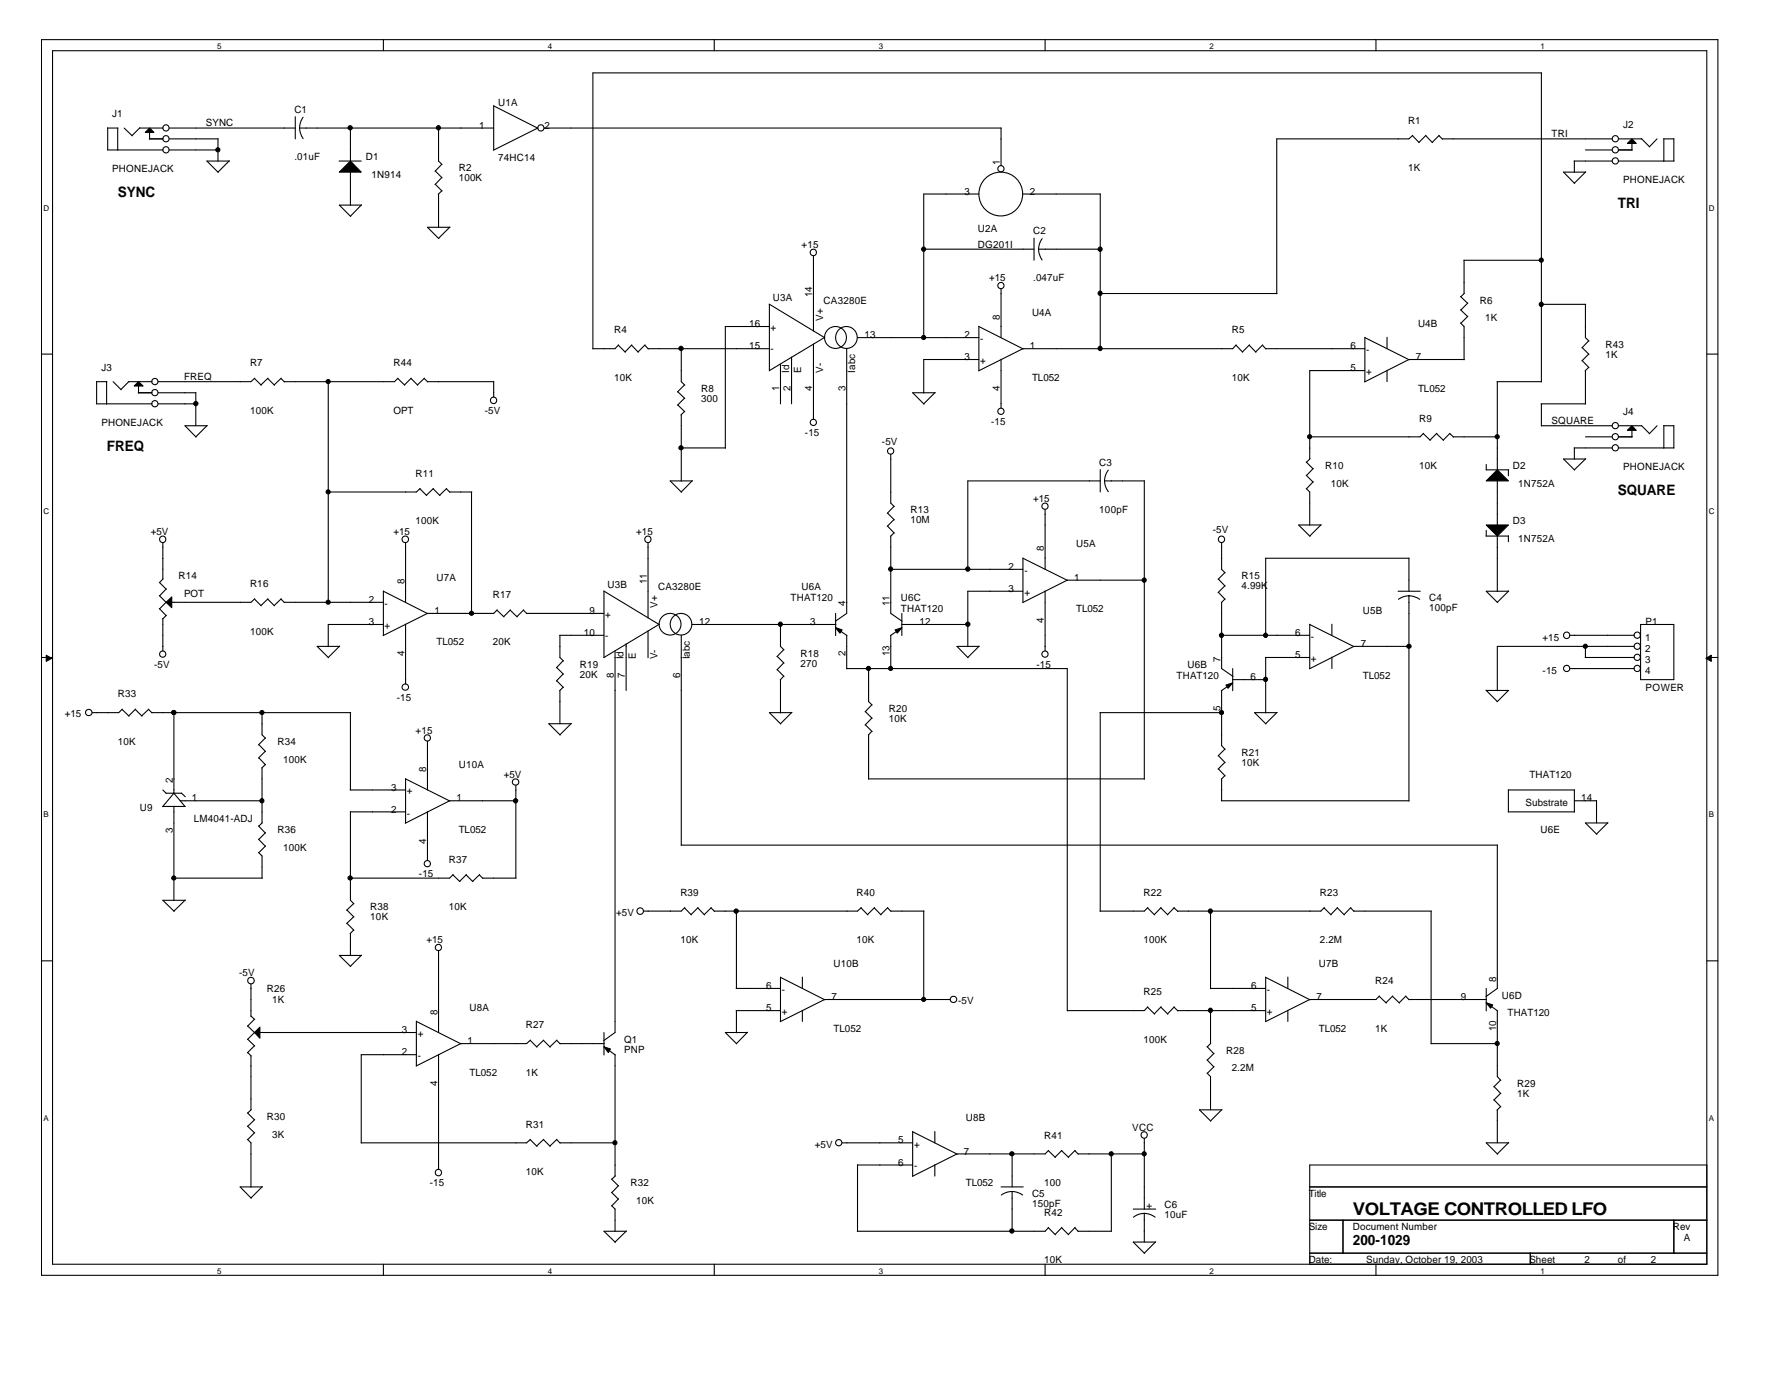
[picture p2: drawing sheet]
<svg xmlns="http://www.w3.org/2000/svg" width="279mm" height="216mm" viewBox="0 0 279 216" stroke-linecap="round" stroke-linejoin="round" font-family="sans-serif">
<g fill="none" stroke="#000" stroke-width=".17">
<path d="M6.5 6.2h262.5v193.5h-262.5zM8.2 7.9h259.1v190h-259.1zM46.2 18.3v3.4M47.5 18.4l-.5 .9-.1 .7M60 6.2v1.7M77.3 16.5v7M77.3 16.6l7 3.5M111.9 6.2v1.7M163.7 6.2v1.7M215.5 6.2v1.7M241.4 11.4v48.4M241.4 11.4h-148.5v43.2"/>
<path d="M16.8 23.5h8.7M16.9 20h1.6M16.9 20v3.5M18.4 20v3.5M19.4 20l1.3 1.3M21.9 20h3.6M21.9 20l-1.2 1.2M23.4 21.7h2.1M23.4 20.7v1.1M26.5 21.7h7.7M26.5 23.5h7.7M26.5 20h19.7"/>
<path d="M34.1 21.7v3.6M35.9 25.2h-3.5l1.8 1.8M35.9 25.2l-1.8 1.7M46.9 20l.1 .7 .5 1M46.9 20h30.4M53.1 25.2h3.5M54.9 20v5.2M54.9 26.9v5.3M56.6 32.1h-3.5l1.8 1.8M56.6 32.1l-1.7 1.7M68.2 26.8l1 1M68.2 28.9l1 1"/>
<path d="M68.7 20v5.2l.5 .6M68.7 30.4v5.2M69.2 29.9l-.6 .5M69.2 25.7l-1.1 1.1M69.2 27.8l-1.1 1.1M70.5 35.6h-3.6l1.8 1.8M70.5 35.5l-1.8 1.8M84.2 20l-6.9 3.5M85.2 20h71.6M144.7 39h17.2M153.3 30.4h-8.6v22.5M156.8 20v5.9"/>
<path d="M160.2 30.4h12.2M161.9 37.3v3.4M162.7 39l.1 .7 .4 1M162.7 39h9.7M163.2 37.4l-.4 .9-.1 .7M172.3 30.4v24.2M221.2 21.2l1.1 1.1M221.3 21.2l-.6 .5h-20.7v24.3M223.3 21.2l1 1.1M223.3 21.2l-1.1 1.1M225.4 21.2l.5 .6M225.4 21.2l-1.1 1.1"/>
<path d="M225.9 21.7h26.6M246.5 25.2h6M246.6 25.2v1.8M248.3 23.5h4.2M248.3 26.9h-3.4l1.7 1.8M248.3 26.9l-1.7 1.8M253.5 25.2h8.7M253.5 21.7h3.6M253.5 23.5h2.1M255.6 22.5v1M257.1 21.7l1.2 1.3M259.5 21.7l-1.2 1.3"/>
<path d="M260.5 21.7h1.6M260.6 21.7v3.6M262.1 21.7v3.5M6.5 55.4h1.7M15.1 59.8h1.6M15.1 59.7v3.5M16.7 59.8v3.5M17.7 59.8l1.3 1.2M20.2 59.8h3.6M20.2 59.7l-1.3 1.3M39.9 59.2l1 1.1M39.9 59.2l-.6 .6h-14.5"/>
<path d="M41.9 59.2l1.1 1.1M42 59.2l-1.1 1.1M44 59.2l.6 .6M44 59.2l-1.1 1.1M51.4 59.8v34.5M62.3 59.2l1.1 1.1M62.3 59.2l-.5 .6h-17.3M64.4 59.2l1 1.1M64.4 59.2l-1.1 1.1M66.4 59.2l.6 .6M66.5 59.2l-1.1 1.1M66.9 59.8h10.4"/>
<path d="M77.3 59.7v2.5M96.8 54l1.1 1.1M96.9 54l-.6 .6h-3.4M98.9 54l1.1 1.1M99 54l-1.1 1.1M101 54l.5 .6M101 54l-1.1 1.1M101.5 54.6h19M106.7 54.6v5.2l.5 .5M120.5 47.6l8.6 5.3M120.5 47.6v10.5M120.5 51.1h-6.9v19.1"/>
<path d="M122.2 57v6.2M124 55.9v7.3M127.4 40.1v11.7M127.4 53.9v11.7M129.2 52.8l-8.7 5.2M132.6 54.6v41.4l-1.8 1.3M134.3 52.9h19M153.3 51.1v6.9M153.3 51.1l6.9 3.5M153.3 56.3h-8.6v5.2M156.8 45.2v7.7M156.8 56.2v7.7"/>
<path d="M172.3 46h27.7M193.6 54l1 1.1M193.6 54l-.5 .6h-32.9l-6.9 3.5M195.6 54l1.1 1.1M195.7 54l-1.1 1.1M197.7 54l.6 .6M197.8 54l-1.1 1.1M198.2 54.6h15.6M213.8 58h-8.7v13.9M213.8 52.8v7M213.8 52.9l6.9 3.4M217.2 52.8v1.8"/>
<path d="M217.2 58v1.8M228.7 50.6l.6 .5v5.2M228.7 48.5l1.1 1.1M228.7 46.4l1.1 1.1M229.3 40.7h12.1M229.3 40.7v5.3M229.3 45.9l-.5 .6M229.3 56.3h-8.6l-7 3.5M229.9 49.5l-1.1 1.1M229.9 47.4l-1.1 1.1M234.5 59.8h6.9M234.5 59.8v13.8"/>
<path d="M241.4 47.6h6.9M247.8 54.4l1.1 1.1M247.8 56.5l1.1 1.1M248.3 47.6v5.3l.6 .5M248.3 58v5.3M248.8 53.4l-1 1.1M248.8 55.4l-1 1.1M248.8 57.5l-.5 .6M267.3 55.4h1.7M15.1 63.2h8.7M21.6 61.5h2.2M21.7 60.4v1.1"/>
<path d="M24.8 61.5h5.9M24.8 63.2h5.9M30.7 61.5v5.2M32.4 66.7h-3.4l1.7 1.7M32.4 66.6l-1.7 1.8M65.8 76.5l1 1.1M65.8 76.5l-.6 .5h-13.8M67.8 76.5l1.1 1.1M67.9 76.5l-1.1 1M69.9 76.5l.6 .6M70 76.5l-1.1 1M70.4 77h3.5"/>
<path d="M73.8 77v19.1M106.1 61.3l1.1 1.1M106.1 63.4l1.1 1.1M106.7 70.1h6.9M106.7 64.9v10.4M107.2 60.3l-1.1 1.1M107.2 62.3l-1.1 1.1M107.2 64.4l-.5 .6M108.4 75.3h-3.4l1.7 1.8M108.4 75.3l-1.7 1.7M139.5 71.1v7.7l.6 .5M140 79.3l-1 1.1"/>
<path d="M146.4 61.5h-3.5l1.8 1.8M146.4 61.5l-1.7 1.7M163.7 79.8v9.3M172.3 75.3h-20.7v13.9M172.3 73.5v3.5M173 75.3l.1 .7 .5 1M173 75.3h6.3M173.6 73.6l-.5 1-.1 .7M179.2 75.3v46.7M204.6 76.5l.5 .5v5.2M204.6 74.4l1 1.1M204.6 72.3l1 1.1"/>
<path d="M205.2 71.8l-.6 .6M205.7 75.4l-1.1 1.1M205.7 73.3l-1.1 1.1M222.9 67.9l1.1 1M222.9 67.8l-.5 .6h-17.3M225 67.9l1.1 1M225 67.8l-1 1.1M227.1 67.9l.5 .5M227.1 67.8l-1.1 1.1M227.6 68.4h6.9M232.8 72.7v.9M232.8 73.6h3.5"/>
<path d="M234.5 75.3v6.9M236.2 73.6v.9M241.4 63.2h6.9M241.4 66.7h11.1M241.4 63.2v3.5M246.5 70.1h6M246.6 70.1v1.8M248.3 68.4h4.2M248.3 71.9h-3.4l1.7 1.7M248.3 71.8l-1.7 1.8M253.5 66.7h3.6M253.5 70.1h8.7"/>
<path d="M253.5 68.4h2.1M255.6 67.4v1M257.1 66.6l1.2 1.3M259.5 66.7l-1.2 1.2M260.5 66.7h1.6M260.6 66.7v3.5M262.1 66.6v3.5M25 95.3l1 1.1M25 93.2l1 1.1M25 91.2l1 1M25.5 85v5.7M25.5 96.8v5.1"/>
<path d="M25.5 90.6l-.5 .6M26.1 96.3l-.6 .6M26.1 94.3l-1.1 1M26.1 92.2l-1.1 1.1M39.9 93.8l1 1.1M39.9 93.8l-.6 .5h-12.4M41.9 93.8l1.1 1.1M42 93.8l-1.1 1M44 93.8l.6 .5M44 93.8l-1.1 1M44.5 94.3h15.5M60 92.5v7"/>
<path d="M60 97.8h-8.6v3.4M60 92.6l7 3.5M63.5 85v9.3M63.5 97.7v9.4M77.8 95.5l1.1 1.1M77.9 95.5l-.6 .5h-10.4l-6.9 3.5M79.9 95.5l1.1 1.1M79.9 95.5l-1 1M82 95.5l.5 .6M82 95.5l-1 1M82.5 96h12.1M87.6 99.5h7"/>
<path d="M87.7 99.5v3.4l.5 .6M94.5 92.5l8.7 5.3M94.6 92.6v10.4M101.5 85v11.8M101.5 98.8v4.2M103.3 97.7l-8.7 5.2M106.7 99.5v32.8M108.4 97.8h22.5M122.2 97.8v3.4l.6 .6M130.9 96v3.5M130.9 98.3l1.7 1.2M132.6 99.5v5.2"/>
<path d="M139 80.3l1.1 1.1M139 82.4l1.1 1.1M139.5 83.9v12.1l1.8 1.3M139.5 99.5v5.2M139.5 89.1h20.7M140 81.3l-1 1.1M140 83.4l-.5 .6M141.2 97.8h10.4M141.2 96v3.5M141.2 98.3l-1.7 1.2M160.2 92.6h-8.6v8.6M160.2 87.4v6.9"/>
<path d="M160.2 87.4l7 3.5M163.7 92.5v9.4M179.3 90.8h-12.2l-6.9 3.5M190.8 90.7l1.1 1.1M190.8 92.7l1.1 1.1M191.3 99.5h13.8M191.3 85v4.1l.6 .6M191.3 94.3v10.4l1.8 1.2M191.8 89.6l-1 1.1M191.8 91.7l-1 1.1M191.8 93.8l-.5 .5M198.2 87.4h22.5"/>
<path d="M198.2 87.4v12.1M205.1 97.7v7M205.1 97.8l7 3.4M206.9 82.2h-3.5l1.8 1.8M206.9 82.2l-1.8 1.7M208.6 97.7v1.8M219 92.6h3.4M220.7 93.3l.7 .1 1 .4M220.7 93.3l-.7 .1-1 .4M220.7 87.4v5.2M220.7 93.3v32.1M232.7 83.9h3.5"/>
<path d="M232.8 83v.9M234.5 83.9v8.7M236.2 83.9v.9M236.3 92.6h-3.5l1.7 1.7M236.3 92.5l-1.8 1.8M245.9 99.5h10M256.9 97.8h5.2v8.6h-5.2zM6.5 102.9h1.7M19.1 111.1l1.1 1M19.2 111l-.6 .6h-4.1M21.2 111.1l1 1M21.2 111l-1 1.1"/>
<path d="M23.3 111.1l.5 .5M23.3 111l-1.1 1.1M23.8 111.6h31.1M27.2 111.6v12.6l-1.7 2.1M40.5 116.6l1.1 1.1M40.5 118.6l1.1 1.1M41 111.6v3.4l.6 .6M41.5 115.6l-1 1M41.5 117.6l-1 1.1M41.5 119.7l-.5 .6M53.2 101.2h-3.5l1.8 1.8M53.2 101.2l-1.8 1.7"/>
<path d="M54.9 111.5v12.2M66.9 116.1v7.6M87.2 104.5l1 1.1M87.2 106.6l1 1M87.7 108.1v5.2M88.2 103.4l-1.1 1.1M88.2 105.5l-1.1 1.1M88.2 107.6l-.6 .5M89.5 113.3h-3.5l1.7 1.8M89.5 113.3l-1.8 1.7M96.3 101.9v59.8l-1.8 1.2M98.1 100.8v7.3"/>
<path d="M121.7 102.8l1.1 1M121.7 104.8l1.1 1.1M122.2 106.4v5.2M122.7 101.7l-1 1.1M122.7 103.8l-1 1.1M122.7 105.9l-.5 .6M124 111.6h-3.5l1.8 1.8M124 111.5l-1.8 1.8M132.6 104.7h34.5v53.6M135.5 111.4l1.1 1.1M135.5 113.5l1.1 1M136 104.7v5.1l.6 .6"/>
<path d="M136 115v7M136.5 110.3l-1 1.1M136.5 112.4l-1 1.1M136.5 114.5l-.5 .6M153.3 101.2h-3.4l1.7 1.8M153.3 101.2l-1.7 1.7M172.3 111.6h19M172.3 111.6v31.1M190.8 118.3l1.1 1.1M191.3 108.1v8.6l.6 .6M191.8 117.3l-1 1M191.8 119.4l-1 1"/>
<path d="M193 106.4h5.3M193.1 104.7v3.4M193.1 106.9l-1.8 1.2M198.2 102.9h6.9M198.2 102.9v8.7M200 111.6h-3.5l1.8 1.8M200 111.5l-1.8 1.8M208.6 102.9v1.8M220.7 101.2h-8.7l-6.9 3.5M232.7 108.1l1.8 1.7M232.8 108.1h3.5M236.2 108.1l-1.7 1.8"/>
<path d="M245.9 104.7h10M248.3 102.9h7.6M248.3 101.2v1.7M255.9 101.2h-21.4v6.9M267.3 102.9h1.7M25.5 123.7l.6 .5M25.5 126.3h3.5M26 124.2h2.5M27.2 124.1l1.8 2.2M27.2 126.2v14.8M27.2 137.5h13.9M28.2 125.4h12.9"/>
<path d="M28.4 124.2l.6 .5M40.5 133.5l.5 .5v3.5M40.5 131.4l1 1.1M40.5 129.3l1 1.1M41 120.2v8.6M41.1 128.8l-.6 .6M41.6 132.4l-1.1 1.1M41.6 130.4l-1.1 1M54.8 123.7h8.7M54.9 127.1h8.6M54.9 127.1v13.9l.5 .5M63.5 121.9v6.9"/>
<path d="M63.5 121.9l7 3.5M66.9 127.1v7.6M70.9 137l1.1 1M71 136.9l-.6 .6h-15.6M73 137l1.1 1M73 136.9l-1 1.1M75.1 137l.5 .5M75.1 136.9l-1.1 1.1M75.6 137.5h5.2M80.8 123v14.5M80.8 125.4h-10.4l-6.9 3.5M106.7 132.3h127.8"/>
<path d="M136 121.9h43.3M190.8 120.4l1.1 1.1M191.3 125.4h29.4M191.3 121.9v3.5M191.8 121.4l-.5 .6M234.5 132.3v22.5l-1.8 1.2M236.2 127.1h10.4M236.2 123.7h10.4M236.2 123.6v3.5M246.6 125.4h3.4M246.6 123.7v3.5M250 125.3v3.5"/>
<path d="M251.8 128.8h-3.5l1.8 1.8M251.8 128.8l-1.8 1.8M6.5 150.4h1.7M29 141h-3.5l1.8 1.7M29 140.9l-1.8 1.7M39.3 154.1v5M39.3 159.1l.6 .5M39.9 159.6l-1.1 1.1M54.3 142.5l1.1 1.1M54.3 144.6l1.1 1.1M54.9 146.1v3.5M55.4 141.5l-1.1 1"/>
<path d="M55.4 143.5l-1.1 1.1M55.4 145.6l-.6 .6M56.6 149.6h-3.5l1.8 1.7M56.6 149.5l-1.7 1.8M65.2 159.9v7M65.2 159.9l7 3.5M68.7 148.9v12.8M107.2 142.1l1.1 1.1M107.2 142.1l-.5 .5h-5.9M109.3 142.1l1 1.1M109.3 142.1l-1.1 1.1M111.4 142.1l.5 .6"/>
<path d="M111.4 142.1l-1.1 1.1M115.3 154.8h6.9M115.3 158.2h6.9M115.3 142.6v12.2M115.3 158.2v3.5M122.2 153v6.9M122.2 153l7 3.5M125.7 153v1.8M125.7 158.2v1.7M134.8 142.1l1.1 1.1M134.9 142.1l-.6 .5h-22.4M136.9 142.1l1.1 1.1"/>
<path d="M137 142.1l-1.1 1.1M139 142.1l.5 .6M139 142.1l-1.1 1.1M139.5 142.6h5.2M144.7 142.6v13.9M148.8 156.5h-19.7l-6.9 3.5M179.7 157.7l1.1 1.1M179.7 142.1l1.1 1.1M179.8 142.1l-.6 .5h-6.9M179.8 157.6l-.6 .6h-12.1M181.8 142.1l1.1 1.1M181.8 157.7l1.1 1.1"/>
<path d="M181.8 157.6l-1 1.1M181.8 142.1l-1 1.1M183.9 157.7l.6 .6M183.9 142.1l.6 .6M183.9 157.6l-1 1.1M183.9 142.1l-1 1.1M184.4 158.2h13.8M189.6 154.8h8.6M189.6 142.6v12.2M189.6 158.2v5.2M198.2 153v6.9M198.2 153l7 3.5"/>
<path d="M201.7 153v1.8M201.7 158.2v1.7M207.4 142.1l1.1 1.1M207.4 142.1l-.5 .5h-22.5M209.4 142.1l1.1 1.1M209.5 142.1l-1.1 1.1M211.5 142.1l.6 .6M211.6 142.1l-1.1 1.1M212 142.6h12.2M216 156l1.1 1M216 155.9l-.5 .6h-10.4l-6.9 3.5M218.1 156l1.1 1"/>
<path d="M218.1 155.9l-1 1.1M220.2 156l.5 .5M220.2 155.9l-1.1 1.1M220.7 156.5h12.1M224.1 142.6v20.8M232.8 154.8v3.5M232.8 157l1.7 1.3M234.5 158.2v10.4l.6 .5M267.3 150.4h1.7M38.8 178.4l.5 .5v7M38.8 176.3l1.1 1.1M38.8 174.2l1.1 1.1"/>
<path d="M38.8 160.6l1.1 1.1M38.8 162.7l1.1 1.1M38.8 164.8l.5 .5M39.3 165.3v8.5M39.3 173.7l-.5 .6M39.9 161.7l-1.1 1.1M39.9 163.7l-1.1 1.1M39.9 177.3l-1.1 1.1M39.9 175.3l-1.1 1M40.7 161.7h24.5M65.2 165.1h-8.6v13.9M68.7 165.1v18"/>
<path d="M83 162.9l1.1 1M83 178.4l1.1 1.1M83.1 178.4l-.6 .5h-25.9M83.1 162.8l-.6 .6h-10.3l-7 3.5M85.1 162.9l1.1 1M85.1 178.4l1.1 1.1M85.1 162.8l-1.1 1.1M85.1 178.4l-1.1 1M87.2 162.9l.5 .5M87.2 178.4l.5 .6M87.2 162.8l-1.1 1.1M87.2 178.4l-1.1 1"/>
<path d="M87.7 178.9h8.7M87.7 163.4h6.9M94.6 161.7v3.5M94.6 163.9l1.8 1.3M96.3 165.1v19M117.1 161.7h-3.5l1.8 1.7M117.1 161.6l-1.8 1.8M131.9 178.9h11M142.9 177.1v7M142.9 177.2l7 3.5M146.4 177.1v1.8M179.2 178.2v11.1"/>
<path d="M189 168l.6 .6v5.2M189 165.9l1.1 1.1M189 163.9l1.1 1.1M189.6 163.3l-.5 .6M190.1 167l-1 1M190.1 164.9l-1 1.1M191.4 173.8h-3.5l1.7 1.7M191.4 173.7l-1.8 1.8M224.1 163.4h10.4M234 170.1l1.1 1.1M234 172.2l1.1 1.1M234.5 173.8v5.1"/>
<path d="M235 169.1l-1 1.1M235 171.2l-1 1M235 173.3l-.5 .5M236.3 178.9h-3.5l1.7 1.8M236.3 178.9l-1.8 1.8M41.1 185.8h-3.5l1.7 1.8M41.1 185.8l-1.8 1.8M60 197.9v1.8M95.8 188.7l.5 .6v3.5M95.8 186.7l1 1M95.8 184.6l1 1.1M96.4 184.1l-.6 .5"/>
<path d="M96.9 187.7l-1.1 1.1M96.9 185.6l-1.1 1.1M98.1 192.8h-3.5l1.8 1.7M98.1 192.7l-1.8 1.8M111.9 197.9v1.8M134.3 182.4h8.6M134.3 182.4v10.4M146.4 182.4v1.7M156.8 185.8h3.4M158.5 186.5l.7 .1 1 .5M158.5 186.5l-.7 .1-1 .5M158.5 180.6v5.2"/>
<path d="M158.5 186.5v6.3M163.7 197.9v1.8M164.2 192.2l1.1 1.1M164.2 180.2l1.1 1M164.2 192.2l-.5 .6h-29.4M164.2 180.1l-.5 .6h-13.8l-7 3.5M166.3 192.2l1.1 1.1M166.3 180.2l1.1 1M166.3 192.2l-1.1 1.1M166.3 180.1l-1.1 1.1M168.3 192.2l.6 .6M168.3 180.2l.6 .5"/>
<path d="M168.4 192.2l-1.1 1.1M168.4 180.1l-1.1 1.1M168.8 192.8h5.3M168.8 180.7h10.4M174 180.6v12.2M177.5 189.3h3.5M179.2 190l.7 .1 1 .5M179.2 190l-.7 .1-1 .5M179.2 190v4.5M181 194.5h-3.5l1.8 1.7M181 194.4l-1.8 1.8M205.1 185.8h62.2"/>
<path d="M205.1 191h62.2M205.1 196.2h62.2M210.3 191v5.2M215.5 197.9v1.8M239.7 196.2v1.7M262.1 191v5.2M267.3 182.4h-62.2v15.5"/>
<circle cx="26" cy="21.7" r=".49"/>
<circle cx="26" cy="20" r=".49"/>
<circle cx="26" cy="23.5" r=".49"/>
<circle cx="84.7" cy="20" r=".49"/>
<circle cx="127.4" cy="39.5" r=".5"/>
<circle cx="156.7" cy="30.4" r="3.4"/>
<circle cx="156.8" cy="26.4" r=".49"/>
<circle cx="253" cy="21.7" r=".49"/>
<circle cx="253" cy="23.5" r=".49"/>
<circle cx="253" cy="25.2" r=".49"/>
<circle cx="24.3" cy="59.7" r=".49"/>
<circle cx="130.8" cy="52.8" r="1.71"/>
<circle cx="132.6" cy="52.8" r="1.7"/>
<circle cx="156.8" cy="44.7" r=".49"/>
<circle cx="24.3" cy="61.5" r=".49"/>
<circle cx="24.3" cy="63.2" r=".49"/>
<circle cx="77.3" cy="62.7" r=".5"/>
<circle cx="127.4" cy="66.1" r=".49"/>
<circle cx="139.5" cy="70.6" r=".49"/>
<circle cx="156.8" cy="64.4" r=".49"/>
<circle cx="163.7" cy="79.3" r=".49"/>
<circle cx="253" cy="68.4" r=".49"/>
<circle cx="253" cy="70.1" r=".49"/>
<circle cx="253" cy="66.6" r=".49"/>
<circle cx="25.5" cy="84.4" r=".5"/>
<circle cx="63.5" cy="84.4" r=".51"/>
<circle cx="101.5" cy="84.4" r=".5"/>
<circle cx="105" cy="97.7" r="1.7"/>
<circle cx="106.7" cy="97.7" r="1.69"/>
<circle cx="191.3" cy="84.4" r=".5"/>
<circle cx="245.3" cy="99.5" r=".5"/>
<circle cx="256.4" cy="99.4" r=".49"/>
<circle cx="13.9" cy="111.6" r=".5"/>
<circle cx="25.5" cy="102.4" r=".49"/>
<circle cx="63.5" cy="107.6" r=".5"/>
<circle cx="66.9" cy="115.5" r=".49"/>
<circle cx="163.7" cy="102.4" r=".49"/>
<circle cx="245.4" cy="104.7" r=".49"/>
<circle cx="256.4" cy="104.7" r=".49"/>
<circle cx="256.4" cy="101.2" r=".49"/>
<circle cx="256.4" cy="102.9" r=".49"/>
<circle cx="66.9" cy="135.2" r=".49"/>
<circle cx="80.8" cy="122.4" r=".5"/>
<circle cx="39.3" cy="153.5" r=".51"/>
<circle cx="68.7" cy="148.3" r=".49"/>
<circle cx="100.3" cy="142.6" r=".51"/>
<circle cx="149.3" cy="156.5" r=".5"/>
<circle cx="131.4" cy="178.9" r=".49"/>
<circle cx="179.2" cy="177.7" r=".5"/>
<circle cx="68.6" cy="183.6" r=".5"/>
</g>
<g fill="#000" stroke="#000" stroke-width=".16">
<path d="M7.2 102.6l.9 .5-.9 .4z" fill-rule="evenodd"/>
<path d="M267.2 103.1l.8-.5v.9z" fill-rule="evenodd"/>
</g>
<g fill="#000" stroke="#000" stroke-width=".17">
<path d="M22.8 20.7l.6-.7 .7 .7z" fill-rule="evenodd"/>
<path d="M53.1 26.9l1.8-1.7 1.7 1.7z" fill-rule="evenodd"/>
<path d="M255.6 21.7l.7 .8h-1.4z" fill-rule="evenodd"/>
<path d="M21.7 59.8l.7 .6h-1.4z" fill-rule="evenodd"/>
<path d="M234.5 73.6l1.7 1.7h-3.4z" fill-rule="evenodd"/>
<path d="M254.9 67.4l.7-.7 .7 .7z" fill-rule="evenodd"/>
<path d="M26 94.3l.9-.8v1.6z" fill-rule="evenodd"/>
<path d="M130.9 98.3l1 .3-.4 .5z" fill-rule="evenodd"/>
<path d="M140.2 98.6l1-.3-.7 .8z" fill-rule="evenodd"/>
<path d="M232.8 82.2h3.4l-1.7 1.7z" fill-rule="evenodd"/>
<path d="M192 107.3l1.1-.4-.8 .9z" fill-rule="evenodd"/>
<path d="M232.8 157l1 .3-.4 .5z" fill-rule="evenodd"/>
<path d="M39.9 161.7l.8-.9v1.7z" fill-rule="evenodd"/>
<path d="M94.6 163.9l1 .3-.3 .6z" fill-rule="evenodd"/>
<circle cx="34.1" cy="23.5" r=".32"/>
<circle cx="54.8" cy="20" r=".33"/>
<circle cx="68.7" cy="20" r=".33"/>
<circle cx="144.6" cy="39" r=".33"/>
<circle cx="172.3" cy="39" r=".33"/>
<circle cx="51.4" cy="59.7" r=".32"/>
<circle cx="106.7" cy="54.6" r=".33"/>
<circle cx="144.6" cy="52.8" r=".32"/>
<circle cx="172.3" cy="54.6" r=".33"/>
<circle cx="172.3" cy="45.9" r=".33"/>
<circle cx="241.4" cy="47.6" r=".33"/>
<circle cx="241.4" cy="40.7" r=".32"/>
<circle cx="30.7" cy="63.2" r=".33"/>
<circle cx="51.4" cy="77" r=".32"/>
<circle cx="106.7" cy="70.1" r=".33"/>
<circle cx="205.1" cy="68.4" r=".32"/>
<circle cx="234.5" cy="68.4" r=".32"/>
<circle cx="51.4" cy="94.3" r=".32"/>
<circle cx="73.9" cy="96" r=".33"/>
<circle cx="122.2" cy="97.7" r=".33"/>
<circle cx="139.5" cy="89.1" r=".33"/>
<circle cx="151.6" cy="89.1" r=".33"/>
<circle cx="151.6" cy="97.7" r=".33"/>
<circle cx="179.2" cy="90.8" r=".33"/>
<circle cx="191.3" cy="99.5" r=".33"/>
<circle cx="198.2" cy="99.5" r=".33"/>
<circle cx="27.2" cy="111.6" r=".32"/>
<circle cx="41" cy="111.6" r=".32"/>
<circle cx="136" cy="104.7" r=".32"/>
<circle cx="139.5" cy="104.7" r=".32"/>
<circle cx="191.3" cy="111.6" r=".32"/>
<circle cx="198.2" cy="106.4" r=".33"/>
<circle cx="220.7" cy="101.2" r=".33"/>
<circle cx="248.3" cy="101.2" r=".32"/>
<circle cx="27.2" cy="137.5" r=".32"/>
<circle cx="41" cy="125.4" r=".33"/>
<circle cx="54.9" cy="137.5" r=".33"/>
<circle cx="80.8" cy="125.4" r=".33"/>
<circle cx="115.3" cy="142.6" r=".33"/>
<circle cx="144.6" cy="156.5" r=".32"/>
<circle cx="189.6" cy="142.6" r=".33"/>
<circle cx="189.6" cy="158.2" r=".33"/>
<circle cx="96.3" cy="178.9" r=".32"/>
<circle cx="234.5" cy="163.4" r=".32"/>
<circle cx="158.5" cy="192.7" r=".33"/>
<circle cx="158.5" cy="180.6" r=".33"/>
<circle cx="174" cy="180.6" r=".32"/>
<circle cx="179.2" cy="180.6" r=".32"/>
</g>
<text font-size="2.8" x="211.9" y="190.3">VOLTAGE CONTROLLED LFO</text>
<g font-size="2.2">
<text x="18.5" y="30.9">SYNC</text>
<text x="253.4" y="32.6">TRI</text>
<text x="16.7" y="70.6">FREQ</text>
<text x="253.4" y="77.5">SQUARE</text>
<text x="211.9" y="195">200-1029</text>
</g>
<g font-size="1.6">
<text x="46.1" y="17.7">C1</text>
<text x="78" y="16.6">U1A</text>
<text x="17.6" y="18.3">J1</text>
<text x="32.2" y="19.7">SYNC</text>
<text x="75.1" y="20.2">1</text>
<text x="85.3" y="20.2">2</text>
<text x="220.5" y="19.4">R1</text>
<text x="243" y="21.5">TRI</text>
<text x="254.2" y="20.1">J2</text>
<text x="17.6" y="27">PHONEJACK</text>
<text x="46.1" y="25.1">.01uF</text>
<text x="57.3" y="25.1">D1</text>
<text x="58.2" y="27.8">1N914</text>
<text x="71.8" y="26.8">R2</text>
<text x="71.8" y="28.4">100K</text>
<text x="78" y="25.2">74HC14</text>
<text x="156.6" y="25.9" transform="rotate(-90 156.6 25.9)">1</text>
<text x="220.5" y="26.8">1K</text>
<text x="254.2" y="28.7">PHONEJACK</text>
<text x="151" y="30.5">3</text>
<text x="161.3" y="30.5">2</text>
<text x="125.5" y="38.9">+15</text>
<text x="153.2" y="36.3">U2A</text>
<text x="153.2" y="38.9">DG201I</text>
<text x="161.8" y="36.7">C2</text>
<text x="121" y="47.2">U3A</text>
<text x="127.2" y="46.6" transform="rotate(-90 127.2 46.6)">14</text>
<text x="129" y="47.5">CA3280E</text>
<text x="154.9" y="44.1">+15</text>
<text x="161.8" y="44.1">.047uF</text>
<text x="231.8" y="47.5">R6</text>
<text x="96.2" y="52.2">R4</text>
<text x="117.3" y="51.2">16</text>
<text x="120.7" y="51.9">+</text>
<text x="128.9" y="50.2" transform="rotate(-90 128.9 50.2)">V+</text>
<text x="135.4" y="53">13</text>
<text x="151" y="53">2</text>
<text x="153.5" y="53.6">-</text>
<text x="156.6" y="50" transform="rotate(-90 156.6 50)">8</text>
<text x="161.6" y="49.4">U4A</text>
<text x="192.9" y="52.2">R5</text>
<text x="222.1" y="51.1">U4B</text>
<text x="232.6" y="50.3">1K</text>
<text x="15.9" y="58">J3</text>
<text x="28.8" y="59.4">FREQ</text>
<text x="39.2" y="57.4">R7</text>
<text x="61.6" y="57.4">R44</text>
<text x="96.2" y="59.6">10K</text>
<text x="117.3" y="54.7">15</text>
<text x="120.7" y="55.1">-</text>
<text x="123.6" y="58.3" transform="rotate(-90 123.6 58.3)">Id</text>
<text x="125.5" y="58.3" transform="rotate(-90 125.5 58.3)">E</text>
<text x="128.9" y="58.3" transform="rotate(-90 128.9 58.3)">V-</text>
<text x="133.9" y="58.3" transform="rotate(-90 133.9 58.3)">Iabc</text>
<text x="151" y="56.4">3</text>
<text x="153.5" y="57">+</text>
<text x="161.3" y="54.7">1</text>
<text x="161.6" y="59.6">TL052</text>
<text x="192.9" y="59.6">10K</text>
<text x="211.5" y="54.7">6</text>
<text x="211.5" y="58.1">5</text>
<text x="214" y="58.8">+</text>
<text x="214" y="55.3">-</text>
<text x="221.7" y="56.4">7</text>
<text x="251.5" y="54.4">R43</text>
<text x="251.5" y="56">1K</text>
<text x="39.2" y="64.8">100K</text>
<text x="61.6" y="64.8">OPT</text>
<text x="75.9" y="64.8">-5V</text>
<text x="109.8" y="61.3">R8</text>
<text x="109.8" y="62.9">300</text>
<text x="122" y="61.3" transform="rotate(-90 122 61.3)">1</text>
<text x="123.8" y="61.3" transform="rotate(-90 123.8 61.3)">2</text>
<text x="127.2" y="61.3" transform="rotate(-90 127.2 61.3)">4</text>
<text x="132.4" y="61.3" transform="rotate(-90 132.4 61.3)">3</text>
<text x="156.6" y="61.3" transform="rotate(-90 156.6 61.3)">4</text>
<text x="222.1" y="61.3">TL052</text>
<text x="222.2" y="66">R9</text>
<text x="254.2" y="65">J4</text>
<text x="15.9" y="66.7">PHONEJACK</text>
<text x="126.1" y="68.2">-15</text>
<text x="138.1" y="69.6">-5V</text>
<text x="155.2" y="66.5">-15</text>
<text x="243" y="66.3">SQUARE</text>
<text x="65.1" y="74.6">R11</text>
<text x="172.2" y="72.9">C3</text>
<text x="207.6" y="73.4">R10</text>
<text x="208.4" y="76.2">10K</text>
<text x="222.2" y="73.4">10K</text>
<text x="236.9" y="73.4">D2</text>
<text x="237.8" y="76.2">1N752A</text>
<text x="254.2" y="73.6">PHONEJACK</text>
<text x="23.6" y="83.8">+5V</text>
<text x="61.6" y="83.8">+15</text>
<text x="65.1" y="82.1">100K</text>
<text x="99.6" y="83.8">+15</text>
<text x="142.6" y="80.3">R13</text>
<text x="142.6" y="81.9">10M</text>
<text x="161.8" y="78.6">+15</text>
<text x="172.2" y="80.3">100pF</text>
<text x="189.9" y="83.4">-5V</text>
<text x="236.9" y="82.1">D3</text>
<text x="157.9" y="89.2">2</text>
<text x="160.4" y="89.8">-</text>
<text x="163.5" y="86.3" transform="rotate(-90 163.5 86.3)">8</text>
<text x="168.5" y="85.7">U5A</text>
<text x="237.8" y="84.8">1N752A</text>
<text x="27.9" y="90.7">R14</text>
<text x="28.8" y="93.5">POT</text>
<text x="39.2" y="91.9">R16</text>
<text x="57.8" y="94.4">2</text>
<text x="60.2" y="95">-</text>
<text x="63.3" y="91.5" transform="rotate(-90 63.3 91.5)">8</text>
<text x="68.4" y="90.9">U7A</text>
<text x="77.2" y="93.6">R17</text>
<text x="95.1" y="92.1">U3B</text>
<text x="101.3" y="91.5" transform="rotate(-90 101.3 91.5)">11</text>
<text x="103" y="95.1" transform="rotate(-90 103 95.1)">V+</text>
<text x="103.1" y="92.4">CA3280E</text>
<text x="123.8" y="94.1">THAT120</text>
<text x="125.5" y="92.4">U6A</text>
<text x="132.4" y="95" transform="rotate(-90 132.4 95)">4</text>
<text x="139.3" y="95" transform="rotate(-90 139.3 95)">11</text>
<text x="141.1" y="94.1">U6C</text>
<text x="141.1" y="95.9">THAT120</text>
<text x="157.9" y="92.7">3</text>
<text x="160.4" y="93.3">+</text>
<text x="168.2" y="90.9">1</text>
<text x="168.5" y="95.9">TL052</text>
<text x="194.4" y="90.7">R15</text>
<text x="194.4" y="92.2">4.99K</text>
<text x="223.8" y="94.1">C4</text>
<text x="223.8" y="95.7">100pF</text>
<text x="39.2" y="99.4">100K</text>
<text x="57.8" y="97.9">3</text>
<text x="60.2" y="98.5">+</text>
<text x="68" y="96.1">1</text>
<text x="68.4" y="101">TL052</text>
<text x="77.2" y="101">20K</text>
<text x="91.4" y="99.6">10</text>
<text x="92.3" y="96.1">9</text>
<text x="94.8" y="96.7">+</text>
<text x="94.8" y="100">-</text>
<text x="109.5" y="97.9">12</text>
<text x="126.9" y="97.9">3</text>
<text x="144" y="97.9">12</text>
<text x="163.5" y="97.5" transform="rotate(-90 163.5 97.5)">4</text>
<text x="202.9" y="99.6">6</text>
<text x="205.3" y="100.2">-</text>
<text x="213.1" y="101.3">7</text>
<text x="213.4" y="96.1">U5B</text>
<text x="241.6" y="100.4">+15</text>
<text x="257.6" y="100.3">1</text>
<text x="257.7" y="97.8">P1</text>
<text x="24.1" y="104.5">-5V</text>
<text x="63.3" y="102.7" transform="rotate(-90 63.3 102.7)">4</text>
<text x="90.8" y="104.5">R19</text>
<text x="90.8" y="106.1">20K</text>
<text x="96.1" y="106.2" transform="rotate(-90 96.1 106.2)">8</text>
<text x="97.7" y="103.3" transform="rotate(-90 97.7 103.3)">Id</text>
<text x="97.9" y="106.2" transform="rotate(-90 97.9 106.2)">7</text>
<text x="99.6" y="103.3" transform="rotate(-90 99.6 103.3)">E</text>
<text x="103" y="103.3" transform="rotate(-90 103 103.3)">V-</text>
<text x="106.5" y="106.2" transform="rotate(-90 106.5 106.2)">6</text>
<text x="108" y="103.3" transform="rotate(-90 108 103.3)">Iabc</text>
<text x="125.3" y="102.8">R18</text>
<text x="125.3" y="104.4">270</text>
<text x="132.4" y="102.7" transform="rotate(-90 132.4 102.7)">2</text>
<text x="139.3" y="102.7" transform="rotate(-90 139.3 102.7)">13</text>
<text x="162.3" y="104.5">-15</text>
<text x="184.3" y="106.3">THAT120</text>
<text x="186" y="104.5">U6B</text>
<text x="191.1" y="103.6" transform="rotate(-90 191.1 103.6)">7</text>
<text x="195.8" y="106.5">6</text>
<text x="202.9" y="103">5</text>
<text x="205.3" y="103.7">+</text>
<text x="213.4" y="106.3">TL052</text>
<text x="241.6" y="105.5">-15</text>
<text x="257.6" y="102.1">2</text>
<text x="257.6" y="103.8">3</text>
<text x="257.6" y="105.5">4</text>
<text x="10.2" y="112.3">+15</text>
<text x="18.5" y="109.2">R33</text>
<text x="62.1" y="109.7">-15</text>
<text x="139.2" y="111.4">R20</text>
<text x="139.2" y="113">10K</text>
<text x="191.1" y="111.3" transform="rotate(-90 191.1 111.3)">5</text>
<text x="257.7" y="108.2">POWER</text>
<text x="18.5" y="116.6">10K</text>
<text x="43.5" y="116.6">R34</text>
<text x="44.4" y="119.4">100K</text>
<text x="65.1" y="114.9">+15</text>
<text x="194.4" y="118.3">R21</text>
<text x="194.4" y="119.9">10K</text>
<text x="27.1" y="122.6" transform="rotate(-90 27.1 122.6)">2</text>
<text x="30.1" y="125.5">1</text>
<text x="61.3" y="123.8">3</text>
<text x="63.7" y="124.4">+</text>
<text x="66.8" y="120.9" transform="rotate(-90 66.8 120.9)">8</text>
<text x="71.5" y="125.5">1</text>
<text x="71.8" y="120.2">U10A</text>
<text x="78.9" y="121.8">+5V</text>
<text x="239.5" y="121.8">THAT120</text>
<text x="247.6" y="125.5">14</text>
<text x="21.9" y="127">U9</text>
<text x="27.1" y="130.3" transform="rotate(-90 27.1 130.3)">3</text>
<text x="30.4" y="128.7">LM4041-ADJ</text>
<text x="43.5" y="130.4">R36</text>
<text x="61.3" y="127.2">2</text>
<text x="63.7" y="127.8">-</text>
<text x="71.8" y="130.4">TL052</text>
<text x="238.9" y="126.2">Substrate</text>
<text x="241.3" y="130.4">U6E</text>
<text x="44.4" y="133.2">100K</text>
<text x="65.6" y="137.3">-15</text>
<text x="66.8" y="132.1" transform="rotate(-90 66.8 132.1)">4</text>
<text x="70.3" y="135.1">R37</text>
<text x="58" y="142.5">R38</text>
<text x="70.3" y="142.5">10K</text>
<text x="96.5" y="143.4">+5V</text>
<text x="106.6" y="140.3">R39</text>
<text x="134.2" y="140.3">R40</text>
<text x="179.1" y="140.3">R22</text>
<text x="206.7" y="140.3">R23</text>
<text x="58" y="144.1">10K</text>
<text x="66.8" y="147.7">+15</text>
<text x="106.6" y="147.7">10K</text>
<text x="134.2" y="147.7">10K</text>
<text x="179.1" y="147.7">100K</text>
<text x="206.7" y="147.7">2.2M</text>
<text x="37.5" y="152.9">-5V</text>
<text x="41.8" y="155.3">R26</text>
<text x="120" y="154.9">6</text>
<text x="122.4" y="155.5">-</text>
<text x="130.6" y="151.3">U10B</text>
<text x="179.1" y="155.8">R25</text>
<text x="196" y="154.9">6</text>
<text x="198.4" y="155.5">-</text>
<text x="206.5" y="151.3">U7B</text>
<text x="215.3" y="154.1">R24</text>
<text x="234.3" y="153.7" transform="rotate(-90 234.3 153.7)">8</text>
<text x="42.6" y="157">1K</text>
<text x="62.9" y="161.8">3</text>
<text x="68.5" y="158.8" transform="rotate(-90 68.5 158.8)">8</text>
<text x="73.5" y="158.2">U8A</text>
<text x="82.3" y="161">R27</text>
<text x="120" y="158.3">5</text>
<text x="122.4" y="158.9">+</text>
<text x="130.2" y="156.6">7</text>
<text x="130.6" y="161.5">TL052</text>
<text x="150.1" y="157.2">-5V</text>
<text x="196" y="158.3">5</text>
<text x="198.4" y="158.9">+</text>
<text x="206.2" y="156.6">7</text>
<text x="206.5" y="161.5">TL052</text>
<text x="215.3" y="161.5">1K</text>
<text x="228.8" y="156.6">9</text>
<text x="234.3" y="161.5" transform="rotate(-90 234.3 161.5)">10</text>
<text x="235.2" y="156.3">U6D</text>
<text x="236.1" y="159.1">THAT120</text>
<text x="62.9" y="165.2">2</text>
<text x="65.4" y="162.4">+</text>
<text x="65.4" y="165.8">-</text>
<text x="73.2" y="163.5">1</text>
<text x="97.7" y="163.2">Q1</text>
<text x="97.7" y="164.8">PNP</text>
<text x="179.1" y="163.2">100K</text>
<text x="192" y="165">R28</text>
<text x="192.9" y="167.7">2.2M</text>
<text x="68.5" y="170.1" transform="rotate(-90 68.5 170.1)">4</text>
<text x="73.5" y="168.4">TL052</text>
<text x="82.3" y="168.4">1K</text>
<text x="237.6" y="170.1">R29</text>
<text x="237.6" y="171.7">1K</text>
<text x="41.8" y="175.3">R30</text>
<text x="42.6" y="178.1">3K</text>
<text x="82.3" y="176.5">R31</text>
<text x="127.6" y="179.7">+5V</text>
<text x="140.7" y="179">5</text>
<text x="143.2" y="179.7">+</text>
<text x="151.3" y="175.5">U8B</text>
<text x="163.5" y="178.3">R41</text>
<text x="177.3" y="177.1">VCC</text>
<text x="67.3" y="185.7">-15</text>
<text x="82.3" y="184">10K</text>
<text x="98.8" y="185.7">R32</text>
<text x="140.7" y="182.5">6</text>
<text x="143.2" y="183.1">-</text>
<text x="151" y="180.8">7</text>
<text x="151.3" y="185.7">TL052</text>
<text x="163.5" y="185.7">100</text>
<text x="99.6" y="188.5">10K</text>
<text x="161.6" y="187.4">C5</text>
<text x="161.6" y="189">150pF</text>
<text x="163.5" y="190.4">R42</text>
<text x="179.6" y="189.3">+</text>
<text x="182.4" y="189.1">C6</text>
<text x="182.4" y="190.7">10uF</text>
<text x="205" y="187.4">Title</text>
<text x="163.5" y="197.8">10K</text>
<text x="205" y="192.6">Size</text>
<text x="205" y="197.8">Date:</text>
<text x="211.9" y="192.6">Document Number</text>
<text x="214" y="197.8">Sunday, October 19, 2003</text>
<text x="239.5" y="197.8">Sheet</text>
<text x="248.2" y="197.8">2</text>
<text x="253.4" y="197.8">of</text>
<text x="258.5" y="197.8">2</text>
<text x="262" y="192.6">Rev</text>
<text x="263.7" y="194.4">A</text>
</g>
<g font-size="1.3">
<text x="34" y="7.7">5</text>
<text x="85.8" y="7.7">4</text>
<text x="137.6" y="7.7">3</text>
<text x="189.4" y="7.7">2</text>
<text x="241.3" y="7.7">1</text>
<text x="6.8" y="33">D</text>
<text x="267.6" y="33">D</text>
<text x="6.8" y="80.5">C</text>
<text x="267.6" y="80.5">C</text>
<text x="6.8" y="128">B</text>
<text x="267.6" y="128">B</text>
<text x="6.8" y="175.5">A</text>
<text x="267.6" y="175.5">A</text>
<text x="34" y="199.4">5</text>
<text x="85.8" y="199.4">4</text>
<text x="137.6" y="199.4">3</text>
<text x="189.4" y="199.4">2</text>
<text x="241.3" y="199.4">1</text>
</g>
</svg>
